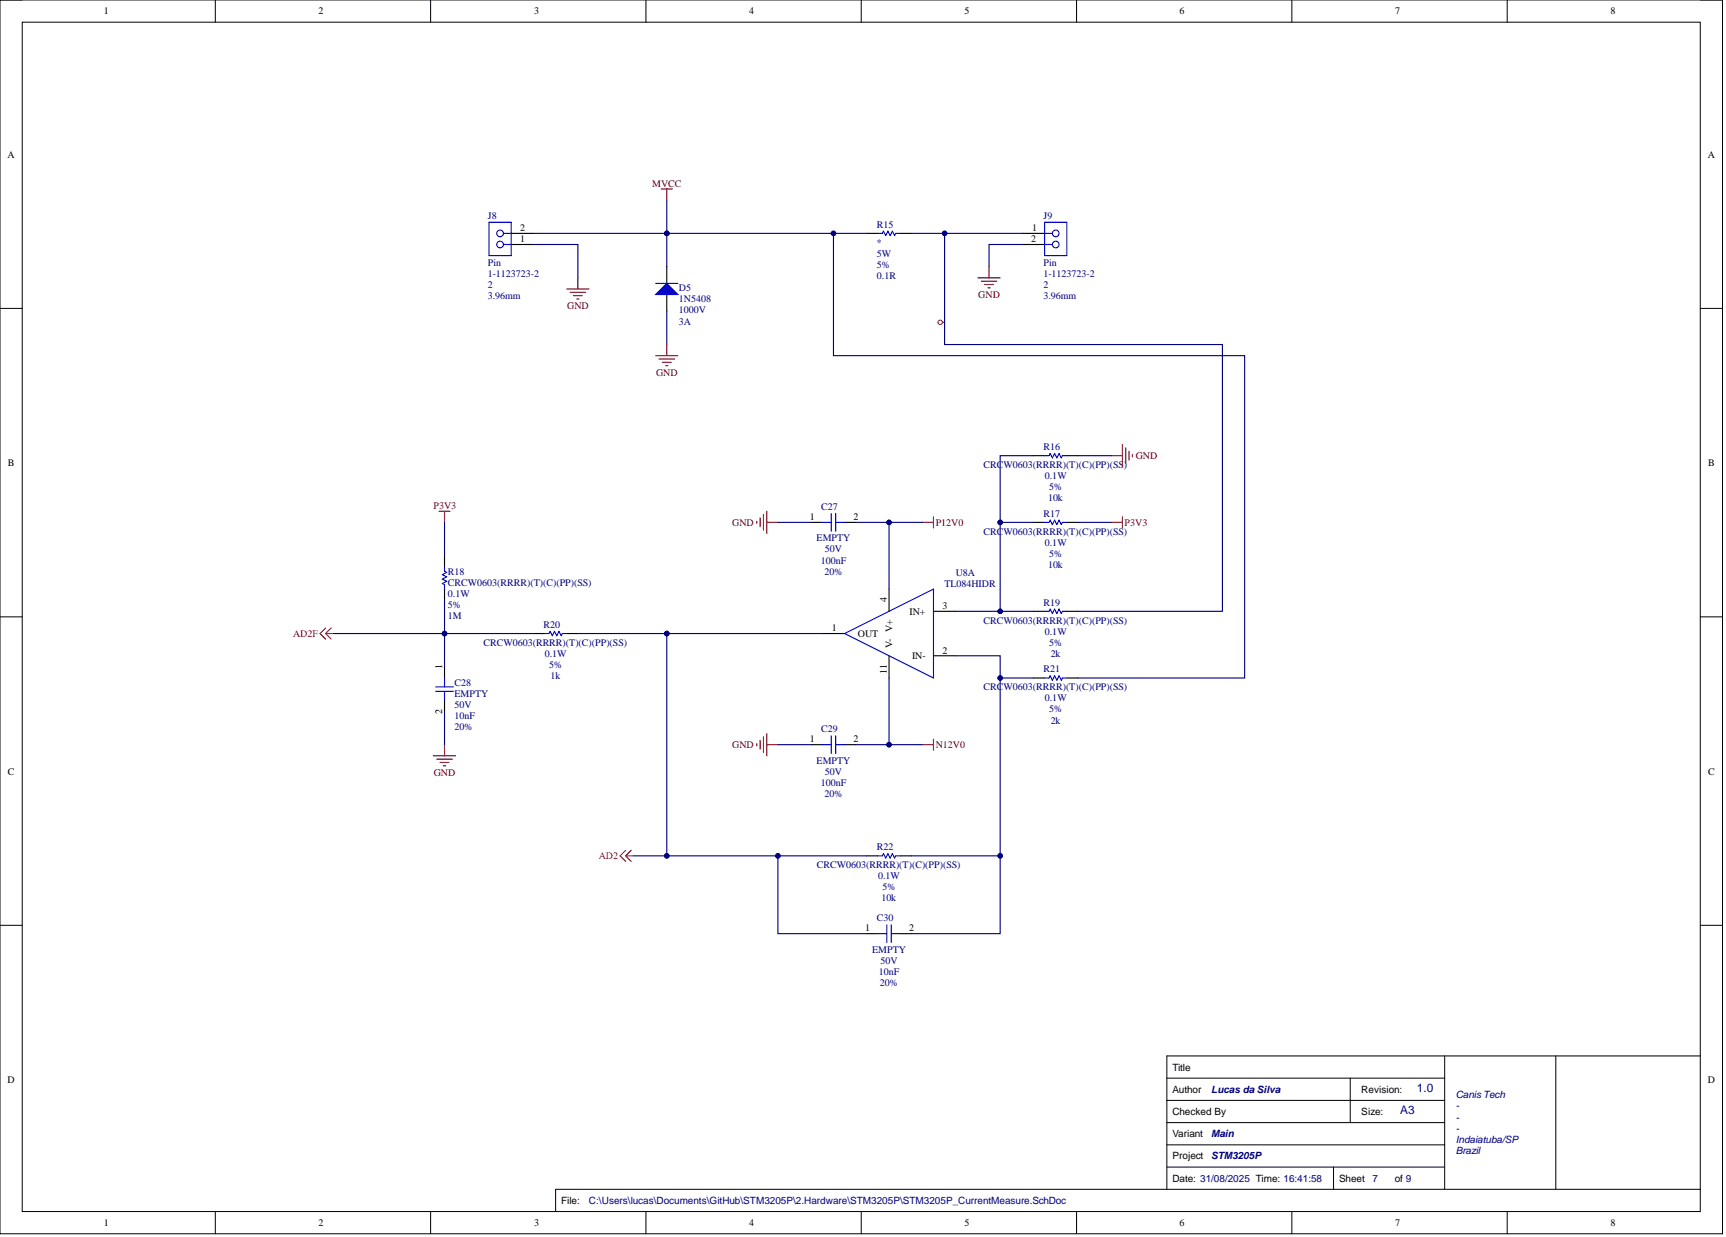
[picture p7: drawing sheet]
<svg xmlns="http://www.w3.org/2000/svg" width="393mm" height="282mm" viewBox="0 0 393 282" stroke-linecap="round" stroke-linejoin="round" font-family="sans-serif">
<g fill="none" stroke="#000" stroke-width=".23">
<path d="M0 0h392.5v281.1h-392.5zM0 0h5.1M49.1 0v5.1M98.1 0v5.1M147.2 0v5.1M196.3 0v5.1M245.3 0v5.1M294.4 0v5.1M343.5 0v5.1M387.5 0h5v5.1M5.1 5.1h382.4v271h-382.4zM0 70.3h5.1"/>
<path d="M387.5 70.3h5M0 140.6h5.1M387.5 140.6h5M0 210.8h5.1M387.5 210.8h5M265.9 245.7h63.3M265.9 250.7h63.3M265.9 255.8h63.3M307.7 245.7v10.1M329.2 240.6v30.4M354.6 240.6v30.4M387.5 240.6h-121.6v30.4"/>
<path d="M49.1 276.1v5M98.1 276.1v5M147.2 276.1v5M196.3 276.1v5M245.3 276.1v5M265.9 265.9h63.3M265.9 260.9h63.3M294.4 276.1v5M303.9 265.9v5.1M343.5 276.1v5M387.5 271h-260.9v5.1M392.5 276.1v5"/>
</g>
<g fill="none" stroke="#000" stroke-width=".25">
<path d="M116.5 53.2h5.1M116.5 55.7h5.1M197.5 53.2h2.6M205.1 53.2h2.6M233 53.2h5.1M233 55.7h5.1M184.9 119h2.5M192.5 119h2.5M235.5 119h2.6M235.5 103.8h2.6M243.1 119h2.6M243.1 103.8h2.6"/>
<path d="M101.3 126.6v2.6M101.3 134.2v2.6M235.5 139.3h2.6M243.1 139.3h2.6M101.3 152v2.5M101.3 159.6v2.5M121.6 144.4h2.5M129.2 144.4h2.5M235.5 154.5h2.6M243.1 154.5h2.6M184.9 169.7h2.5M192.5 169.7h2.5"/>
<path d="M197.5 195h2.6M205.1 195h2.6M197.5 212.7h2.6M205.1 212.7h2.6"/>
</g>
<g fill="none" stroke="#00f" stroke-width=".25">
<path d="M111.4 50.6h5.1v7.6h-5.1zM114.7 53.2h1.8M114.7 55.7h1.8M200.1 53.2h1l.2-.5 .5 1 .6-1 .5 1 .5-1 .5 1 .2-.5h1M238.1 53.2h1.7M238.1 55.7h1.7M238.1 50.6h5v7.6h-5zM187.4 119h2M189.4 117v4.1M190.4 117v4.1M190.4 119h2.1M238.1 119h1l.2-.5 .5 1 .5-1 .5 1 .6-1 .5 1 .2-.5h1"/>
<path d="M238.1 103.8h1l.2-.5 .5 1 .5-1 .5 1 .6-1 .5 1 .2-.5h1M101.3 129.2v1l.5 .2-1 .5 1 .5-1 .6 1 .5-1 .5 .5 .2v1M238.1 139.3h1l.2-.5 .5 1 .5-1 .5 1 .6-1 .5 1 .2-.5h1M99.3 157.5h4M99.3 156.5h4M101.3 154.5v2M101.3 157.5v2.1M124.1 144.4h1l.3-.5 .5 1 .5-1 .5 1 .5-1 .5 1 .2-.5h1.1M238.1 154.5h1l.2-.5 .5 1 .5-1 .5 1 .6-1 .5 1 .2-.5h1M187.4 169.7h2M189.4 167.7v4M190.4 167.7v4"/>
<path d="M190.4 169.7h2.1M200.1 195h1l.2-.5 .5 1 .6-1 .5 1 .5-1 .5 1 .2-.5h1M200.1 212.7h2M202.1 210.7v4.1M203.1 210.7v4.1M203.1 212.7h2"/>
<circle cx="114" cy="53.2" r=".76"/>
<circle cx="114" cy="55.7" r=".76"/>
<circle cx="240.6" cy="53.2" r=".76"/>
<circle cx="240.6" cy="55.7" r=".76"/>
</g>
<g fill="none" stroke="#800000" stroke-width=".25">
<path d="M100 116.5h2.6M101.3 116.5v2.5M172.5 118.8v.5M173.2 118v2M174 117.3v3.5M174.7 119h2.6M174.7 116.5v5.1M210.2 119h2.5M212.7 117.8v2.5M253.3 119h2.5M253.3 103.8h2.5M255.8 101.3v5.1"/>
<path d="M255.8 117.8v2.5M256.5 102.1v3.5M257.3 102.8v2M258.1 103.6v.5M98.8 172.2h5M99.5 173h3.6M100.3 173.7h2M101 174.5h.6M101.3 169.7v2.5M172.5 169.4v.5M173.2 168.7v2M174 167.9v3.6"/>
<path d="M174.7 167.2v5M174.7 169.7h2.6M210.2 169.7h2.5M212.7 168.4v2.6"/>
</g>
<path d="M74.2 144.4l1.3 1.2M74.2 143.1l-1.3 1.3 1.3 1.2M74.2 144.4h1.8M75.5 143.1l-1.3 1.3M142.6 195l1.3 1.3M142.6 193.8l-1.3 1.2 1.3 1.3M142.6 195h1.8M143.9 193.8l-1.3 1.2" fill="none" stroke="#f00" stroke-width=".25"/>
<path d="M152 53.2v7.6" fill="none" stroke="#000080" stroke-width=".25"/>
<circle cx="152" cy="53.2" r=".51" fill="#000080"/>
<circle cx="152" cy="53.2" r=".51" fill="none" stroke="#000080" stroke-width=".23"/>
<g fill="none" stroke="#f00" stroke-width=".23">
<path d="M214.8 73.4h.5"/>
<circle cx="214.3" cy="73.4" r=".51"/>
</g>
<path d="M192.5 144.4l20.2-10.2v20.3z" fill="#fff"/>
<path d="M192.5 144.4l20.2-10.2v20.3z" fill="none" stroke="#00f" stroke-width=".25"/>
<path d="M202.6 134.2v5.1M212.7 139.3h5.1M187.4 144.4h5.1M202.6 149.4v5.1M212.7 149.4h5.1" fill="none" stroke="#000" stroke-width=".25"/>
<path d="M76 144.4h25.3" fill="none" stroke="#000080" stroke-width=".25"/>
<circle cx="101.3" cy="144.4" r=".51" fill="#000080"/>
<circle cx="101.3" cy="144.4" r=".51" fill="none" stroke="#000080" stroke-width=".23"/>
<path d="M101.3 144.4h20.3" fill="none" stroke="#000080" stroke-width=".25"/>
<circle cx="101.3" cy="144.4" r=".51" fill="#000080"/>
<circle cx="101.3" cy="144.4" r=".51" fill="none" stroke="#000080" stroke-width=".23"/>
<path d="M121.6 55.7h10.1v7.6M121.6 53.2h75.9" fill="none" stroke="#000080" stroke-width=".25"/>
<circle cx="189.9" cy="53.2" r=".51" fill="#000080"/>
<circle cx="189.9" cy="53.2" r=".51" fill="none" stroke="#000080" stroke-width=".23"/>
<circle cx="152" cy="53.2" r=".51" fill="#000080"/>
<circle cx="152" cy="53.2" r=".51" fill="none" stroke="#000080" stroke-width=".23"/>
<path d="M131.7 144.4h20.3" fill="none" stroke="#000080" stroke-width=".25"/>
<circle cx="152" cy="144.4" r=".51" fill="#000080"/>
<circle cx="152" cy="144.4" r=".51" fill="none" stroke="#000080" stroke-width=".23"/>
<path d="M144.4 195h7.6" fill="none" stroke="#000080" stroke-width=".25"/>
<circle cx="152" cy="195" r=".51" fill="#000080"/>
<circle cx="152" cy="195" r=".51" fill="none" stroke="#000080" stroke-width=".23"/>
<path d="M152 144.4v50.6h45.5" fill="none" stroke="#000080" stroke-width=".25"/>
<circle cx="177.3" cy="195" r=".51" fill="#000080"/>
<circle cx="177.3" cy="195" r=".51" fill="none" stroke="#000080" stroke-width=".23"/>
<circle cx="152" cy="195" r=".51" fill="#000080"/>
<circle cx="152" cy="195" r=".51" fill="none" stroke="#000080" stroke-width=".23"/>
<circle cx="152" cy="144.4" r=".51" fill="#000080"/>
<circle cx="152" cy="144.4" r=".51" fill="none" stroke="#000080" stroke-width=".23"/>
<path d="M152 144.4h35.4" fill="none" stroke="#000080" stroke-width=".25"/>
<circle cx="152" cy="144.4" r=".51" fill="#000080"/>
<circle cx="152" cy="144.4" r=".51" fill="none" stroke="#000080" stroke-width=".23"/>
<path d="M177.3 195v17.7h20.2" fill="none" stroke="#000080" stroke-width=".25"/>
<circle cx="177.3" cy="195" r=".51" fill="#000080"/>
<circle cx="177.3" cy="195" r=".51" fill="none" stroke="#000080" stroke-width=".23"/>
<path d="M189.9 53.2v27.8h93.7v73.5h-37.9M177.3 119h7.6M177.3 169.7h7.6" fill="none" stroke="#000080" stroke-width=".25"/>
<circle cx="189.9" cy="53.2" r=".51" fill="#000080"/>
<circle cx="189.9" cy="53.2" r=".51" fill="none" stroke="#000080" stroke-width=".23"/>
<path d="M202.6 154.5v15.2h-7.6" fill="none" stroke="#000080" stroke-width=".25"/>
<circle cx="202.6" cy="169.7" r=".51" fill="#000080"/>
<circle cx="202.6" cy="169.7" r=".51" fill="none" stroke="#000080" stroke-width=".23"/>
<path d="M195 119h7.6v15.2" fill="none" stroke="#000080" stroke-width=".25"/>
<circle cx="202.6" cy="119" r=".51" fill="#000080"/>
<circle cx="202.6" cy="119" r=".51" fill="none" stroke="#000080" stroke-width=".23"/>
<path d="M202.6 169.7h7.6" fill="none" stroke="#000080" stroke-width=".25"/>
<circle cx="202.6" cy="169.7" r=".51" fill="#000080"/>
<circle cx="202.6" cy="169.7" r=".51" fill="none" stroke="#000080" stroke-width=".23"/>
<path d="M202.6 119h7.6" fill="none" stroke="#000080" stroke-width=".25"/>
<circle cx="202.6" cy="119" r=".51" fill="#000080"/>
<circle cx="202.6" cy="119" r=".51" fill="none" stroke="#000080" stroke-width=".23"/>
<path d="M227.9 195v17.7h-20.2" fill="none" stroke="#000080" stroke-width=".25"/>
<circle cx="227.9" cy="195" r=".51" fill="#000080"/>
<circle cx="227.9" cy="195" r=".51" fill="none" stroke="#000080" stroke-width=".23"/>
<path d="M227.9 154.5v40.5h-20.2" fill="none" stroke="#000080" stroke-width=".25"/>
<circle cx="227.9" cy="154.5" r=".51" fill="#000080"/>
<circle cx="227.9" cy="154.5" r=".51" fill="none" stroke="#000080" stroke-width=".23"/>
<circle cx="227.9" cy="195" r=".51" fill="#000080"/>
<circle cx="227.9" cy="195" r=".51" fill="none" stroke="#000080" stroke-width=".23"/>
<path d="M207.7 53.2h25.3" fill="none" stroke="#000080" stroke-width=".25"/>
<circle cx="215.3" cy="53.2" r=".51" fill="#000080"/>
<circle cx="215.3" cy="53.2" r=".51" fill="none" stroke="#000080" stroke-width=".23"/>
<path d="M215.3 53.2v25.3h63.3v60.8h-32.9" fill="none" stroke="#000080" stroke-width=".25"/>
<circle cx="215.3" cy="53.2" r=".51" fill="#000080"/>
<circle cx="215.3" cy="53.2" r=".51" fill="none" stroke="#000080" stroke-width=".23"/>
<path d="M217.8 149.4h10.1v5.1h7.6" fill="none" stroke="#000080" stroke-width=".25"/>
<circle cx="227.9" cy="154.5" r=".51" fill="#000080"/>
<circle cx="227.9" cy="154.5" r=".51" fill="none" stroke="#000080" stroke-width=".23"/>
<path d="M235.5 103.8h-7.6v35.5h-10.1" fill="none" stroke="#000080" stroke-width=".25"/>
<circle cx="227.9" cy="139.3" r=".51" fill="#000080"/>
<circle cx="227.9" cy="139.3" r=".51" fill="none" stroke="#000080" stroke-width=".23"/>
<circle cx="227.9" cy="119" r=".51" fill="#000080"/>
<circle cx="227.9" cy="119" r=".51" fill="none" stroke="#000080" stroke-width=".23"/>
<path d="M233 55.7h-7.6v5.1M227.9 139.3h7.6" fill="none" stroke="#000080" stroke-width=".25"/>
<circle cx="227.9" cy="139.3" r=".51" fill="#000080"/>
<circle cx="227.9" cy="139.3" r=".51" fill="none" stroke="#000080" stroke-width=".23"/>
<path d="M227.9 119h7.6" fill="none" stroke="#000080" stroke-width=".25"/>
<circle cx="227.9" cy="119" r=".51" fill="#000080"/>
<circle cx="227.9" cy="119" r=".51" fill="none" stroke="#000080" stroke-width=".23"/>
<path d="M245.7 119h7.6M245.7 103.8h7.6M101.3 136.8v15.2M101.3 162.1v7.6" fill="none" stroke="#000080" stroke-width=".25"/>
<circle cx="101.3" cy="144.4" r=".51" fill="#000080"/>
<circle cx="101.3" cy="144.4" r=".51" fill="none" stroke="#000080" stroke-width=".23"/>
<path d="M152 70.9v7.6M101.3 119v7.6" fill="none" stroke="#000080" stroke-width=".25"/>
<path d="M152 60.8v3.8M152 67.1v3.8" fill="none" stroke="#000" stroke-width=".25"/>
<path d="M152 64.6l2.5 2.5h-5.1z" fill="#00f"/>
<path d="M149.4 64.6h5.1M152 64.6l2.5 2.5h-5.1z" fill="none" stroke="#00f" stroke-width=".25"/>
<g fill="none" stroke="#800000" stroke-width=".25">
<path d="M150.7 43h2.5M152 43v2.6M129.2 65.8h5M129.9 66.6h3.6M130.7 67.4h2M131.4 68.1h.5M131.7 63.3v2.5M152 78.5v2.5M222.9 63.3h5M223.6 64.1h3.6M224.4 64.8h2M225.1 65.6h.6"/>
<path d="M225.4 60.8v2.5M149.4 81h5.1M150.2 81.8h3.5M150.9 82.6h2.1M151.7 83.3h.5"/>
</g>
<path d="M152 45.6v7.6" fill="none" stroke="#000080" stroke-width=".25"/>
<circle cx="152" cy="53.2" r=".51" fill="#000080"/>
<circle cx="152" cy="53.2" r=".51" fill="none" stroke="#000080" stroke-width=".23"/>
<g font-size="2.7" fill="#000080">
<text x="322.9" y="248.9">1.0</text>
<text x="319.1" y="253.9">A3</text>
</g>
<g font-size="2.3">
<text x="23.7" y="3.3">1</text>
<text x="72.6" y="3.3">2</text>
<text x="121.7" y="3.3">3</text>
<text x="170.7" y="3.3">4</text>
<text x="219.8" y="3.3">5</text>
<text x="268.8" y="3.3">6</text>
<text x="317.9" y="3.3">7</text>
<text x="367" y="3.3">8</text>
<text x="1.7" y="35.9">A</text>
<text x="389.2" y="35.9">A</text>
<text x="118.5" y="52.7">2</text>
<text x="235.2" y="52.7">1</text>
<text x="118.5" y="55.2">1</text>
<text x="235" y="55.2">2</text>
<text x="1.8" y="106.2">B</text>
<text x="389.3" y="106.2">B</text>
<text x="184.5" y="118.5">1</text>
<text x="194.5" y="118.5">2</text>
<text x="202.1" y="137.3" transform="rotate(-90 202.1 137.3)">4</text>
<text x="189.6" y="143.9">1</text>
<text x="207.3" y="140.1">IN+</text>
<text x="214.8" y="138.8">3</text>
<text x="195.5" y="145.1">OUT</text>
<text x="203.4" y="147.7" transform="rotate(-90 203.4 147.7)">V- V+</text>
<text x="214.8" y="148.9">2</text>
<text x="100.8" y="152.5" transform="rotate(-90 100.8 152.5)">1</text>
<text x="202.1" y="153.5" transform="rotate(-90 202.1 153.5)">11</text>
<text x="207.9" y="150.2">IN-</text>
<text x="100.8" y="162.6" transform="rotate(-90 100.8 162.6)">2</text>
<text x="184.5" y="169.2">1</text>
<text x="194.5" y="169.2">2</text>
<text x="1.8" y="176.5">C</text>
<text x="389.3" y="176.5">C</text>
<text x="197.2" y="212.2">1</text>
<text x="207.2" y="212.2">2</text>
<text x="267.2" y="243.9">Title</text>
<text x="1.7" y="246.8">D</text>
<text x="267.2" y="249">Author</text>
<text x="310.2" y="249">Revision:</text>
<text x="389.2" y="246.8">D</text>
<text x="267.2" y="254.1">Checked By</text>
<text x="310.2" y="254.1">Size:</text>
<text x="267.2" y="259.1">Variant</text>
<text x="267.2" y="269.3">Date: 31/08/2025 Time: 16:41:58</text>
<text x="267.2" y="264.2">Project</text>
<text x="305.2" y="269.3">Sheet</text>
<text x="317.8" y="269.3">of 9</text>
<text x="127.9" y="274.3">File:</text>
<text x="23.7" y="279.4">1</text>
<text x="72.6" y="279.4">2</text>
<text x="121.7" y="279.4">3</text>
<text x="170.7" y="279.4">4</text>
<text x="219.8" y="279.4">5</text>
<text x="268.8" y="279.4">6</text>
<text x="317.9" y="279.4">7</text>
<text x="367" y="279.4">8</text>
</g>
<g font-size="2.3" fill="#800000">
<text x="148.6" y="42.5">MVCC</text>
<text x="129.2" y="70.4">GND</text>
<text x="223" y="67.9">GND</text>
<text x="149.5" y="85.6">GND</text>
<text x="258.8" y="104.6">GND</text>
<text x="98.8" y="116">P3V3</text>
<text x="166.9" y="119.8">GND</text>
<text x="213.2" y="119.8">P12V0</text>
<text x="256.3" y="119.8">P3V3</text>
<text x="166.9" y="170.4">GND</text>
<text x="213.2" y="170.4">N12V0</text>
<text x="98.9" y="176.8">GND</text>
</g>
<g font-size="2.3" fill="#000080">
<text x="111.2" y="49.9">J8</text>
<text x="199.8" y="51.9">R15</text>
<text x="237.8" y="49.9">J9</text>
<text x="199.8" y="56">*</text>
<text x="199.8" y="58.5">5W</text>
<text x="111.2" y="60.5">Pin</text>
<text x="111.2" y="63.1">1-1123723-2</text>
<text x="111.2" y="65.6">2</text>
<text x="199.8" y="61">5%</text>
<text x="199.8" y="63.6">0.1R</text>
<text x="237.8" y="60.5">Pin</text>
<text x="237.8" y="63.1">1-1123723-2</text>
<text x="237.8" y="65.6">2</text>
<text x="111.2" y="68.1">3.96mm</text>
<text x="154.7" y="68.9">1N5408</text>
<text x="154.7" y="71.4">1000V</text>
<text x="154.7" y="66.4">D5</text>
<text x="237.8" y="68.1">3.96mm</text>
<text x="154.7" y="73.9">3A</text>
<text x="224.1" y="106.6">CRCW0603(RRRR)(T)(C)(PP)(SS)</text>
<text x="237.8" y="102.6">R16</text>
<text x="238.1" y="109.2">0.1W</text>
<text x="239.1" y="111.7">5%</text>
<text x="187.2" y="116.2">C27</text>
<text x="237.8" y="117.8">R17</text>
<text x="238.9" y="114.2">10k</text>
<text x="186.1" y="123.3">EMPTY</text>
<text x="188" y="125.9">50V</text>
<text x="224.1" y="121.8">CRCW0603(RRRR)(T)(C)(PP)(SS)</text>
<text x="238.1" y="124.4">0.1W</text>
<text x="102.1" y="130.9">R18</text>
<text x="187.1" y="128.4">100nF</text>
<text x="187.9" y="130.9">20%</text>
<text x="217.8" y="131.2">U8A</text>
<text x="238.9" y="129.4">10k</text>
<text x="239.1" y="126.9">5%</text>
<text x="102.1" y="133.5">CRCW0603(RRRR)(T)(C)(PP)(SS)</text>
<text x="102.1" y="136">0.1W</text>
<text x="215.3" y="133.7">TL084HIDR</text>
<text x="102.1" y="138.5">5%</text>
<text x="102.1" y="141.1">1M</text>
<text x="123.8" y="143.1">R20</text>
<text x="224.1" y="142.1">CRCW0603(RRRR)(T)(C)(PP)(SS)</text>
<text x="237.8" y="138">R19</text>
<text x="110.2" y="147.1">CRCW0603(RRRR)(T)(C)(PP)(SS)</text>
<text x="124.1" y="149.7">0.1W</text>
<text x="238.1" y="144.6">0.1W</text>
<text x="239.1" y="147.1">5%</text>
<text x="239.5" y="149.7">2k</text>
<text x="125.2" y="152.2">5%</text>
<text x="125.5" y="154.7">1k</text>
<text x="237.8" y="153.2">R21</text>
<text x="103.6" y="158.8">EMPTY</text>
<text x="103.6" y="161.3">50V</text>
<text x="103.6" y="156.3">C28</text>
<text x="224.1" y="157.3">CRCW0603(RRRR)(T)(C)(PP)(SS)</text>
<text x="238.1" y="159.8">0.1W</text>
<text x="103.6" y="163.9">10nF</text>
<text x="103.6" y="166.4">20%</text>
<text x="187.2" y="166.9">C29</text>
<text x="239.1" y="162.3">5%</text>
<text x="239.5" y="164.9">2k</text>
<text x="186.1" y="174">EMPTY</text>
<text x="187.1" y="179.1">100nF</text>
<text x="188" y="176.5">50V</text>
<text x="187.9" y="181.6">20%</text>
<text x="186.1" y="197.8">CRCW0603(RRRR)(T)(C)(PP)(SS)</text>
<text x="199.8" y="193.8">R22</text>
<text x="200.1" y="200.3">0.1W</text>
<text x="201.1" y="202.9">5%</text>
<text x="199.8" y="210">C30</text>
<text x="200.9" y="205.4">10k</text>
<text x="198.8" y="217.1">EMPTY</text>
<text x="200.7" y="219.6">50V</text>
<text x="200.3" y="222.1">10nF</text>
<text x="200.5" y="224.7">20%</text>
<text x="331.8" y="250.3">Canis Tech</text>
<text x="331.8" y="252.8">-</text>
<text x="331.8" y="255.3">-</text>
<text x="331.8" y="257.9">-</text>
<text x="331.8" y="260.4">Indaiatuba/SP</text>
<text x="331.8" y="262.9">Brazil</text>
<text x="312.8" y="269.3">7</text>
<text x="134.2" y="274.3">C:\Users\lucas\Documents\GitHub\STM3205P\2.Hardware\STM3205P\STM3205P_CurrentMeasure.SchDoc</text>
</g>
<g font-size="2.3" fill="#f00">
<text x="66.8" y="145.1">AD2F</text>
<text x="136.5" y="195.8">AD2</text>
</g>
<g font-size="2.3" fill="#007">
<text x="276.1" y="249">Lucas da Silva</text>
<text x="276.1" y="259.1">Main</text>
<text x="276.1" y="264.2">STM3205P</text>
</g>
</svg>
